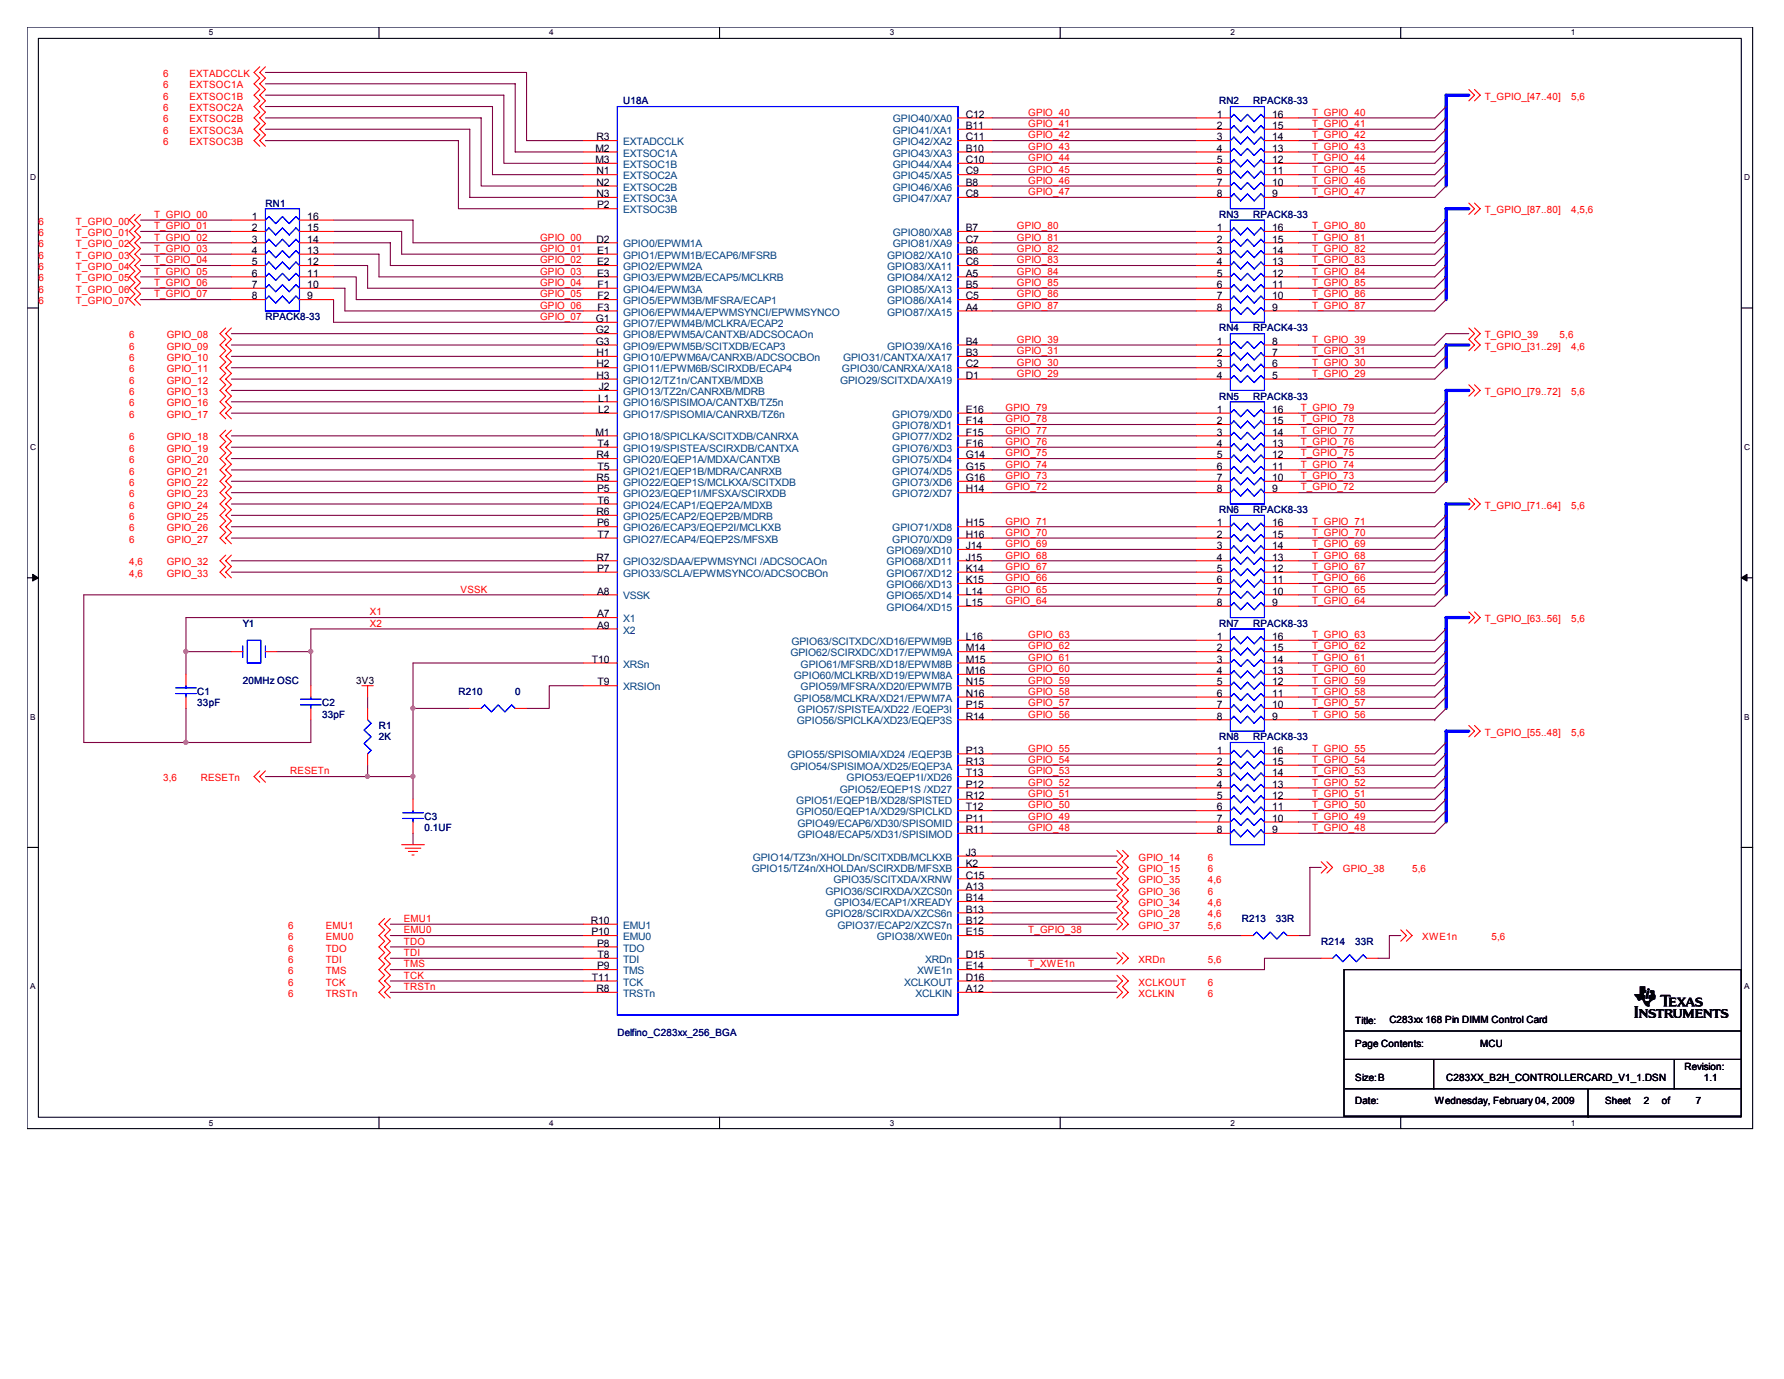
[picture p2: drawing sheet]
<svg xmlns="http://www.w3.org/2000/svg" width="279mm" height="216mm" viewBox="0 0 279 216" stroke-linecap="round" stroke-linejoin="round" font-family="sans-serif">
<path d="M4.2 4.2h270.3v172.5h-270.3zM6 6h266.7v168.9h-266.7z" fill="none" stroke="#000" stroke-width=".17"/>
<g fill="#fff">
<path d="M32.7 4.4h.7v1.4h-.7z"/>
<path d="M32.7 175.1h.7v1.4h-.7z"/>
</g>
<path d="M59.4 4.2v1.8M59.4 174.9v1.8" fill="none" stroke="#000" stroke-width=".17"/>
<g fill="#fff">
<path d="M86 4.4h.7v1.4h-.7z"/>
<path d="M86 175.1h.7v1.4h-.7z"/>
</g>
<path d="M112.7 4.2v1.8M112.7 174.9v1.8" fill="none" stroke="#000" stroke-width=".17"/>
<g fill="#fff">
<path d="M139.4 4.4h.6v1.4h-.6z"/>
<path d="M139.4 175.1h.6v1.4h-.6z"/>
</g>
<path d="M166 4.2v1.8M166 174.9v1.8" fill="none" stroke="#000" stroke-width=".17"/>
<g fill="#fff">
<path d="M192.7 4.4h.7v1.4h-.7z"/>
<path d="M192.7 175.1h.7v1.4h-.7z"/>
</g>
<path d="M219.4 4.2v1.8M219.4 174.9v1.8" fill="none" stroke="#000" stroke-width=".17"/>
<g fill="#fff">
<path d="M246 4.4h.7v1.4h-.7z"/>
<path d="M246 175.1h.7v1.4h-.7z"/>
<path d="M4.7 27.1h.9v1.4h-.9z"/>
<path d="M273.2 27.1h.9v1.4h-.9z"/>
<path d="M4.7 69.3h.9v1.4h-.9z"/>
<path d="M273.2 69.3h.9v1.4h-.9z"/>
</g>
<path d="M4.2 48.2h1.8M272.7 48.2h1.8" fill="none" stroke="#000" stroke-width=".17"/>
<g fill="#fff">
<path d="M4.7 111.5h.8v1.4h-.8z"/>
<path d="M273.2 111.5h.8v1.4h-.8z"/>
</g>
<path d="M4.2 90.5h1.8M272.7 90.5h1.8" fill="none" stroke="#000" stroke-width=".17"/>
<path d="M5.1 89.9l.9 .6-.9 .5zM272.7 90.5l.9-.6v1.1z" fill="#000" stroke="#000" stroke-width=".16"/>
<g fill="#fff">
<path d="M4.7 153.8h.8v1.4h-.8z"/>
<path d="M273.2 153.8h.8v1.4h-.8z"/>
</g>
<path d="M4.2 132.7h1.8M272.7 132.7h1.8M210.5 151.8h62.2v23h-62.2zM210.5 165.9h62.2M210.7 170.5h62M210.7 161.4h62M224.5 165.9v4.6M248.7 170.5v4.4M262.2 165.9v4.6" fill="none" stroke="#000" stroke-width=".17"/>
<g fill="none" stroke="#800040" stroke-width=".17">
<path d="M41.6 18.5h33.8v10.6h16M41.6 14.9h37.3v10.7h12.5M41.6 11.3h40.9v10.7h8.9M41.6 16.7h35.5v10.6h14.3M41.6 13.1h39.1v10.7h10.7M155.4 18.5h32M226.5 18.5l-1.8 1.7h-21.3M226.5 16.7l-1.8 1.8h-21.3M22 34.5h14.2M22 36.2h14.2M22 38h14.2M22 39.8h14.2"/>
<path d="M41.6 22h30.2v10.7h19.6M41.6 20.2h32v10.7h17.8M52.2 34.5h12.5v3.5h26.7M52.2 36.2h10.7v3.6h28.5M52.2 38h8.9v3.6h30.3M52.2 39.8h7.2v3.5h32M155.4 36.2h32M155.4 38h32M155.4 39.8h32M155.4 22h32M155.4 20.2h32M155.4 30.9h32"/>
<path d="M155.4 27.3h32M155.4 23.8h32M155.4 25.6h32M155.4 29.1h32M226.5 20.2l-1.8 1.8h-21.3M226.5 22l-1.8 1.8h-21.3M226.5 23.8l-1.8 1.8h-21.3M226.5 25.6l-1.8 1.7h-21.3M226.5 27.3l-1.8 1.8h-21.3M226.5 29.1l-1.8 1.8h-21.3M226.5 34.5l-1.8 1.7h-21.3M226.5 36.2l-1.8 1.8h-21.3"/>
<path d="M226.5 38l-1.8 1.8h-21.3M226.5 39.8l-1.8 1.8h-21.3M22 41.6h14.2M22 45.1h14.2M22 46.9h14.2M22 43.3h14.2M36.2 52.2h55.2M36.2 54h55.2M36.2 55.8h55.2M36.2 57.6h55.2M36.2 59.4h55.2M52.2 43.3h3.6v3.6h35.6"/>
<path d="M52.2 41.6h5.4v3.5h33.8M52.2 45.1h1.8v3.6h37.4M52.2 46.9v3.6h39.2M155.4 41.6h32M155.4 45.1h32M155.4 46.9h32M155.4 48.7h32M155.4 43.3h32M155.4 54h32M155.4 55.8h32M155.4 57.6h32M155.4 59.4h32"/>
<path d="M226.5 41.6l-1.8 1.7h-21.3M226.5 43.3l-1.8 1.8h-21.3M226.5 45.1l-1.8 1.8h-21.3M226.5 46.9l-1.8 1.8h-21.3M226.5 54l-1.8 1.8h-21.3M226.5 55.8l-1.8 1.8h-21.3M226.5 57.6l-1.8 1.8h-21.3M230 52.2h-3.5l-1.8 1.8h-21.3M36.2 71.8h55.2M36.2 73.6h55.2M36.2 75.4h55.2M36.2 77.1h55.2"/>
<path d="M36.2 61.1h55.2M36.2 62.9h55.2M36.2 64.7h55.2M36.2 68.2h55.2M36.2 70h55.2M36.2 78.9h55.2M155.4 71.8h32M155.4 73.6h32M155.4 75.4h32M155.4 77.1h32M155.4 64.7h32M155.4 68.2h32"/>
<path d="M155.4 70h32M155.4 66.5h32M226.5 62.9l-1.8 1.8h-21.3M226.5 64.7l-1.8 1.8h-21.3M226.5 66.5l-1.8 1.7h-21.3M226.5 68.2l-1.8 1.8h-21.3M226.5 70l-1.8 1.8h-21.3M226.5 71.8l-1.8 1.8h-21.3M226.5 73.6l-1.8 1.8h-21.3M226.5 75.4l-1.8 1.7h-21.3M36.2 80.7h55.2M36.2 87.8h55.2"/>
<path d="M36.2 89.6h55.2M36.2 82.5h55.2M36.2 84.2h55.2M91.4 93.1h-78.3v23.1h35.6v-3.5M91.4 98.5h-42.7v8.9M91.4 96.7h-62.3v8.9M155.4 93.1h32M155.4 87.8h32M155.4 89.6h32M155.4 82.5h32M155.4 84.2h32M155.4 94.9h32"/>
<path d="M155.4 91.4h32M155.4 86h32M226.5 80.7l-1.8 1.8h-21.3M226.5 82.5l-1.8 1.7h-21.3M226.5 84.2l-1.8 1.8h-21.3M226.5 86l-1.8 1.8h-21.3M226.5 87.8l-1.8 1.8h-21.3M226.5 89.6l-1.8 1.8h-21.3M226.5 91.4l-1.8 1.7h-21.3M226.5 93.1l-1.8 1.8h-21.3M226.5 98.5l-1.8 1.7h-21.3M29.1 102h7.1"/>
<path d="M29.1 110.9v5.3M43.3 102h5.4M57.6 109.1v1.8M57.6 119.8v1.8M64.7 110.9h8.9M91.4 107.4h-5.4v3.5h-3.5M91.4 103.8h-26.7v21.3M155.4 103.8h32M155.4 112.7h32M155.4 110.9h32M155.4 109.1h32M155.4 107.4h32"/>
<path d="M155.4 105.6h32M155.4 102h32M155.4 100.2h32M155.4 119.8h32M155.4 118h32M203.4 112.7h21.3M224.7 112.7h.1M226.5 100.2l-1.8 1.8h-21.3M226.5 102l-1.8 1.8h-21.3M226.5 103.8l-1.8 1.8h-21.3M226.5 105.6l-1.8 1.8h-21.3M226.5 107.4l-1.8 1.7h-21.3"/>
<path d="M226.5 109.1l-1.8 1.8h-21.3M226.5 116.2l-1.8 1.8h-21.3M226.5 118l-1.8 1.8h-21.3M226.5 119.8l-1.8 1.8h-21.3M226.5 110.9l-1.8 1.8M41.6 121.6h23.1M64.7 130.5v1.7M155.4 121.6h32M155.4 128.7h32M155.4 126.9h32M155.4 125.1h32M155.4 123.4h32"/>
<path d="M155.4 130.5h32M155.4 137.6h19.5M155.4 139.4h19.5M155.4 135.8h19.5M155.4 134h19.5M206.9 135.8h-1.8v10.7h-1.7M226.5 121.6l-1.8 1.8h-21.3M226.5 123.4l-1.8 1.7h-21.3M226.5 125.1l-1.8 1.8h-21.3M226.5 126.9l-1.8 1.8h-21.3M226.5 128.7l-1.8 1.8h-21.3M61.1 144.7h30.3"/>
<path d="M61.1 146.5h30.3M61.1 148.3h30.3M61.1 150h30.3M61.1 151.8h30.3M61.1 153.6h30.3M61.1 155.4h30.3M155.4 144.7h19.5M155.4 146.5h39.1M155.4 141.1h19.5M155.4 142.9h19.5M155.4 150h19.5M155.4 153.6h19.5"/>
<path d="M155.4 155.4h19.5M206.9 150h-8.9v1.8h-42.6M219.4 146.5h-1.8v3.5h-1.8"/>
</g>
<g fill="#f0f" stroke="#f0f" stroke-width=".17">
<circle cx="64.7" cy="121.6" r=".32"/>
<circle cx="57.5" cy="121.6" r=".32"/>
<circle cx="64.7" cy="110.9" r=".32"/>
<circle cx="48.7" cy="102" r=".32"/>
<circle cx="29.1" cy="116.2" r=".32"/>
<circle cx="29.1" cy="102" r=".32"/>
</g>
<path d="M230 14.9h-3.5v14.2M230 32.7h-3.5v14.2M230 54h-3.5v3.6M230 61.1h-3.5v14.3M230 78.9h-3.5v14.2M230 96.7h-3.5v14.2M230 114.5h-3.5v14.2" fill="none" stroke="#00f" stroke-width=".51"/>
<g fill="none" stroke="#f00" stroke-width=".17">
<path d="M40.7 10.5l-.9 .8 .9 .9-.9 .9 .9 .9-.9 .9 .9 .9-.9 .9 .9 .9-.9 .9 .9 .8-.9 .9 .9 .9-.9 .9 .9 .9M41.6 10.5l-.9 .8 .9 .9-.9 .9 .9 .9-.9 .9 .9 .9-.9 .9 .9 .9-.9 .9 .9 .8-.9 .9 .9 .9-.9 .9 .9 .9M150 18.5h5.4M187.4 18.5h5.3M198 18.5h5.4M230 14l.9 .9-.9 .9M230.9 14l.9 .9-.9 .9M21.1 33.6l-.9 .9 .9 .8-.9 .9 .9 .9-.9 .9 .9 .9-.9 .9 .9 .9-.9 .9 .9 .9-.9 .8 .9 .9-.9 .9 .9 .9-.9 .9 .9 .9M22 33.6l-.9 .9 .9 .8-.9 .9 .9 .9-.9 .9 .9 .9-.9 .9 .9 .9-.9 .9 .9 .9-.9 .8 .9 .9-.9 .9 .9 .9-.9 .9 .9 .9M36.2 36.2h5.4M36.2 38h5.4M36.2 39.8h5.4"/>
<path d="M36.2 34.5h5.4M46.9 36.2h5.3M46.9 38h5.3M46.9 39.8h5.3M46.9 34.5h5.3M91.4 22h5.3M91.4 23.8h5.3M91.4 25.6h5.3M91.4 27.3h5.3M91.4 29.1h5.3M91.4 30.9h5.3M91.4 38h5.3"/>
<path d="M91.4 39.8h5.3M91.4 32.7h5.3M150 20.2h5.4M150 22h5.4M150 23.8h5.4M150 25.6h5.4M150 27.3h5.4M150 29.1h5.4M150 30.9h5.4M150 36.2h5.4M150 38h5.4M150 39.8h5.4"/>
<path d="M187.4 20.2h5.3M187.4 22h5.3M187.4 23.8h5.3M187.4 25.6h5.3M187.4 27.3h5.3M187.4 29.1h5.3M187.4 30.9h5.3M187.4 36.2h5.3M187.4 38h5.3M187.4 39.8h5.3M198 20.2h5.4M198 22h5.4"/>
<path d="M198 23.8h5.4M198 25.6h5.4M198 27.3h5.4M198 29.1h5.4M198 30.9h5.4M198 36.2h5.4M198 38h5.4M198 39.8h5.4M230 31.8l.9 .9-.9 .9M230.9 31.8l.9 .9-.9 .9M35.3 51.3l-.8 .9 .8 .9-.8 .9 .8 .9-.8 .9 .8 .9-.8 .9 .8 .9-.8 .9 .8 .8-.8 .9 .8 .9-.8 .9 .8 .9-.8 .9 .8 .9M36.2 51.3l-.9 .9 .9 .9-.9 .9 .9 .9-.9 .9 .9 .9-.9 .9 .9 .9-.9 .9 .9 .8-.9 .9 .9 .9-.9 .9 .9 .9-.9 .9 .9 .9"/>
<path d="M36.2 41.6h5.4M36.2 43.3h5.4M36.2 45.1h5.4M36.2 46.9h5.4M46.9 41.6h5.3M46.9 43.3h5.3M46.9 45.1h5.3M46.9 46.9h5.3M91.4 41.6h5.3M91.4 43.3h5.3M91.4 45.1h5.3M91.4 46.9h5.3"/>
<path d="M91.4 48.7h5.3M91.4 54h5.3M91.4 55.8h5.3M91.4 57.6h5.3M91.4 59.4h5.3M91.4 50.5h5.3M91.4 52.2h5.3M150 41.6h5.4M150 43.3h5.4M150 45.1h5.4M150 46.9h5.4M150 48.7h5.4"/>
<path d="M150 54h5.4M150 55.8h5.4M150 57.6h5.4M150 59.4h5.4M187.4 41.6h5.3M187.4 43.3h5.3M187.4 45.1h5.3M187.4 46.9h5.3M187.4 48.7h5.3M187.4 54h5.3M187.4 55.8h5.3M187.4 57.6h5.3"/>
<path d="M187.4 59.4h5.3M198 41.6h5.4M198 43.3h5.4M198 45.1h5.4M198 46.9h5.4M198 48.7h5.4M198 54h5.4M198 55.8h5.4M198 57.6h5.4M198 59.4h5.4M230 51.3l.9 .9-.9 .9 .9 .9-.9 .9M230.9 51.3l.9 .9-.9 .9 .9 .9-.9 .9"/>
<path d="M35.3 67.4l-.8 .8 .8 .9-.8 .9 .8 .9-.8 .9 .8 .9-.8 .9 .8 .9-.8 .9 .8 .8-.8 .9 .8 .9-.8 .9 .8 .9-.8 .9 .8 .9-.8 .9 .8 .9-.8 .8 .8 .9M36.2 67.4l-.9 .8 .9 .9-.9 .9 .9 .9-.9 .9 .9 .9-.9 .9 .9 .9-.9 .9 .9 .8-.9 .9 .9 .9-.9 .9 .9 .9-.9 .9 .9 .9-.9 .9 .9 .9-.9 .8 .9 .9M91.4 64.7h5.3M91.4 68.2h5.3M91.4 70h5.3M91.4 71.8h5.3M91.4 73.6h5.3M91.4 75.4h5.3M91.4 77.1h5.3M91.4 61.1h5.3M91.4 62.9h5.3M91.4 78.9h5.3"/>
<path d="M150 64.7h5.4M150 66.5h5.4M150 68.2h5.4M150 70h5.4M150 71.8h5.4M150 73.6h5.4M150 75.4h5.4M150 77.1h5.4M187.4 64.7h5.3M187.4 66.5h5.3M187.4 68.2h5.3M187.4 70h5.3"/>
<path d="M187.4 71.8h5.3M187.4 73.6h5.3M187.4 75.4h5.3M187.4 77.1h5.3M198 64.7h5.4M198 66.5h5.4M198 68.2h5.4M198 70h5.4M198 71.8h5.4M198 73.6h5.4M198 75.4h5.4M198 77.1h5.4"/>
<path d="M230 60.2l.9 .9-.9 .9M230 78l.9 .9-.9 .9M230.9 60.2l.9 .9-.9 .9M230.9 78l.9 .9-.9 .9M35.3 86.9l-.8 .9 .8 .9-.8 .9 .8 .9M36.2 86.9l-.9 .9 .9 .9-.9 .9 .9 .9M91.4 82.5h5.3M91.4 84.2h5.3M91.4 87.8h5.3M91.4 89.6h5.3M91.4 93.1h5.3M91.4 80.7h5.3"/>
<path d="M91.4 96.7h5.3M91.4 98.5h5.3M150 82.5h5.4M150 84.2h5.4M150 86h5.4M150 87.8h5.4M150 89.6h5.4M150 91.4h5.4M150 93.1h5.4M150 94.9h5.4M187.4 82.5h5.3M187.4 84.2h5.3"/>
<path d="M187.4 86h5.3M187.4 87.8h5.3M187.4 89.6h5.3M187.4 91.4h5.3M187.4 93.1h5.3M187.4 94.9h5.3M198 82.5h5.4M198 84.2h5.4M198 86h5.4M198 87.8h5.4M198 89.6h5.4M198 91.4h5.4"/>
<path d="M198 93.1h5.4M198 94.9h5.4M230 95.8l.9 .9-.9 .9M230.9 95.8l.9 .9-.9 .9M29.1 105.6v1.8M29.1 109.1v1.8M36.2 102h1.8M41.6 102h1.7M48.7 107.4v1.7M48.7 110.9v1.8M56.7 107.4h1.8M57.6 107.4v1.7"/>
<path d="M57.6 110.9v1.8M57.6 118v1.8M73.6 110.9h1.8M80.7 110.9h1.8M91.4 107.4h5.3M91.4 103.8h5.3M150 107.4h5.4M150 110.9h5.4M150 102h5.4M150 119.8h5.4M150 118h5.4M150 112.7h5.4"/>
<path d="M150 109.1h5.4M150 105.6h5.4M150 103.8h5.4M150 100.2h5.4M187.4 107.4h5.3M187.4 110.9h5.3M187.4 102h5.3M187.4 119.8h5.3M187.4 118h5.3M187.4 112.7h5.3M187.4 109.1h5.3M187.4 105.6h5.3"/>
<path d="M187.4 103.8h5.3M187.4 100.2h5.3M198 107.4h5.4M198 110.9h5.4M198 102h5.4M198 119.8h5.4M198 118h5.4M198 112.7h5.4M198 109.1h5.4M198 105.6h5.4M198 103.8h5.4M198 100.2h5.4"/>
<path d="M230 113.6l.9 .9-.9 .9M230.9 113.6l.9 .9-.9 .9M40.7 120.7l-.9 .9 .9 .9M41.6 120.7l-.9 .9 .9 .9M62.9 132.2h3.6M63.5 132.8h2.4M64 133.3h1.4M64.5 133.9h.4M64.7 125.1v1.8M64.7 128.7v1.8M150 134h5.4M150 135.8h5.4"/>
<path d="M150 137.6h5.4M150 139.4h5.4M150 130.5h5.4M150 128.7h5.4M150 126.9h5.4M150 125.1h5.4M150 123.4h5.4M150 121.6h5.4M174.9 133.1l.9 .9-.9 .9 .9 .9-.9 .9 .9 .9-.9 .9 .9 .9-.9 .8 .9 .9-.9 .9 .9 .9-.9 .9 .9 .9-.9 .9M175.8 133.1l.9 .9-.9 .9 .9 .9-.9 .9 .9 .9-.9 .9 .9 .9-.9 .8 .9 .9-.9 .9 .9 .9-.9 .9 .9 .9-.9 .9M187.4 130.5h5.3M187.4 128.7h5.3"/>
<path d="M187.4 126.9h5.3M187.4 125.1h5.3M187.4 123.4h5.3M187.4 121.6h5.3M198 130.5h5.4M198 128.7h5.4M198 126.9h5.4M198 125.1h5.4M198 123.4h5.4M198 121.6h5.4M206.9 134.9l.9 .9-.9 .9M207.8 134.9l.9 .9-.9 .9"/>
<path d="M60.2 143.8l-.8 .9 .8 .9-.8 .9 .8 .9-.8 .9 .8 .8-.8 .9 .8 .9-.8 .9 .8 .9-.8 .9 .8 .9-.8 .9 .8 .9M61.1 143.8l-.9 .9 .9 .9-.9 .9 .9 .9-.9 .9 .9 .8-.9 .9 .9 .9-.9 .9 .9 .9-.9 .9 .9 .9-.9 .9 .9 .9M91.4 150h5.3M91.4 146.5h5.3M91.4 144.7h5.3M91.4 153.6h5.3M91.4 148.3h5.3M91.4 151.8h5.3M91.4 155.4h5.3M150 150h5.4M150 146.5h5.4M150 144.7h5.4"/>
<path d="M150 142.9h5.4M150 141.1h5.4M150 153.6h5.4M150 151.8h5.4M150 155.4h5.4M174.9 152.7l.9 .9-.9 .9 .9 .9-.9 .9M174.9 149.1l.9 .9-.9 .9M175.8 152.7l.9 .9-.9 .9 .9 .9-.9 .9M175.8 149.1l.9 .9-.9 .9M194.5 146.5h1.8M201.6 146.5h1.8M206.9 150h1.8"/>
<path d="M214 150h1.8M219.4 145.6l.9 .9-.9 .9M220.3 145.6l.8 .9-.8 .9"/>
</g>
<g fill="none" stroke="#00f" stroke-width=".17">
<path d="M96.7 16.7h53.3v142.2h-53.3zM192.7 16.7h5.3v16h-5.3zM192.7 18.5l.6-.6 1 1.1 1.1-1.1 1 1.1 1.1-1.1 .5 .6M41.6 32.7h5.3v16h-5.3zM41.6 34.5l.5-.6 1.1 1.1 1-1.1 1.1 1.1 1.1-1.1 .5 .6M41.6 36.2l.5-.5 1.1 1.1 1-1.1 1.1 1.1 1.1-1.1 .5 .5M41.6 38l.5-.5 1.1 1.1 1-1.1 1.1 1.1 1.1-1.1 .5 .5M41.6 39.8l.5-.6 1.1 1.1 1-1.1 1.1 1.1 1.1-1.1 .5 .6M192.7 34.5h5.3v16h-5.3zM192.7 20.2l.6-.5 1 1.1 1.1-1.1 1 1.1 1.1-1.1 .5 .5M192.7 22l.6-.5 1 1.1 1.1-1.1 1 1.1 1.1-1.1 .5 .5M192.7 23.8l.6-.6 1 1.1 1.1-1.1 1 1.1 1.1-1.1 .5 .6"/>
<path d="M192.7 25.6l.6-.6 1 1.1 1.1-1.1 1 1.1 1.1-1.1 .5 .6M192.7 27.3l.6-.5 1 1.1 1.1-1.1 1 1.1 1.1-1.1 .5 .5M192.7 29.1l.6-.5 1 1.1 1.1-1.1 1 1.1 1.1-1.1 .5 .5M192.7 30.9l.6-.5 1 1.1 1.1-1.1 1 1.1 1.1-1.1 .5 .5M192.7 36.2l.6-.5 1 1.1 1.1-1.1 1 1.1 1.1-1.1 .5 .5M192.7 38l.6-.5 1 1.1 1.1-1.1 1 1.1 1.1-1.1 .5 .5M192.7 39.8l.6-.6 1 1.1 1.1-1.1 1 1.1 1.1-1.1 .5 .6M198 30.9h.1M41.6 41.6l.5-.6 1.1 1.1 1-1.1 1.1 1.1 1.1-1.1 .5 .6M41.6 43.3l.5-.5 1.1 1.1 1-1.1 1.1 1.1 1.1-1.1 .5 .5M41.6 45.1l.5-.5 1.1 1.1 1-1.1 1.1 1.1 1.1-1.1 .5 .5M41.6 46.9l.5-.5 1.1 1.1 1-1.1 1.1 1.1 1.1-1.1 .5 .5"/>
<path d="M46.9 46.9h.1M192.7 52.2h5.3v8.9h-5.3zM192.7 41.6l.6-.6 1 1.1 1.1-1.1 1 1.1 1.1-1.1 .5 .6M192.7 43.3l.6-.5 1 1.1 1.1-1.1 1 1.1 1.1-1.1 .5 .5M192.7 45.1l.6-.5 1 1.1 1.1-1.1 1 1.1 1.1-1.1 .5 .5M192.7 46.9l.6-.5 1 1.1 1.1-1.1 1 1.1 1.1-1.1 .5 .5M192.7 48.7l.6-.6 1 1.1 1.1-1.1 1 1.1 1.1-1.1 .5 .6M192.7 54l.6-.5 1 1.1 1.1-1.1 1 1.1 1.1-1.1 .5 .5M192.7 55.8l.6-.6 1 1.1 1.1-1.1 1 1.1 1.1-1.1 .5 .6M192.7 57.6l.6-.6 1 1.1 1.1-1.1 1 1.1 1.1-1.1 .5 .6M192.7 59.4l.6-.6 1 1.1 1.1-1.1 1 1.1 1.1-1.1 .5 .6M198 48.7h.1"/>
<path d="M192.7 62.9h5.3v16h-5.3zM192.7 64.7l.6-.6 1 1.1 1.1-1.1 1 1.1 1.1-1.1 .5 .6M192.7 66.5l.6-.6 1 1.1 1.1-1.1 1 1.1 1.1-1.1 .5 .6M192.7 68.2l.6-.5 1 1.1 1.1-1.1 1 1.1 1.1-1.1 .5 .5M192.7 70l.6-.5 1 1.1 1.1-1.1 1 1.1 1.1-1.1 .5 .5M192.7 71.8l.6-.6 1 1.1 1.1-1.1 1 1.1 1.1-1.1 .5 .6M192.7 73.6l.6-.6 1 1.1 1.1-1.1 1 1.1 1.1-1.1 .5 .6M192.7 75.4l.6-.6 1 1.1 1.1-1.1 1 1.1 1.1-1.1 .5 .6M192.7 77.1l.6-.5 1 1.1 1.1-1.1 1 1.1 1.1-1.1 .5 .5M198 77.1h.1M192.7 80.7h5.3v16h-5.3zM192.7 98.5h5.3v16h-5.3z"/>
<path d="M192.7 82.5l.6-.6 1 1.1 1.1-1.1 1 1.1 1.1-1.1 .5 .6M192.7 84.2l.6-.5 1 1.1 1.1-1.1 1 1.1 1.1-1.1 .5 .5M192.7 86l.6-.5 1 1.1 1.1-1.1 1 1.1 1.1-1.1 .5 .5M192.7 87.8l.6-.6 1 1.1 1.1-1.1 1 1.1 1.1-1.1 .5 .6M192.7 89.6l.6-.6 1 1.1 1.1-1.1 1 1.1 1.1-1.1 .5 .6M192.7 91.4l.6-.6 1 1.1 1.1-1.1 1 1.1 1.1-1.1 .5 .6M192.7 93.1l.6-.5 1 1.1 1.1-1.1 1 1.1 1.1-1.1 .5 .5M192.7 94.9l.6-.5 1 1.1 1.1-1.1 1 1.1 1.1-1.1 .5 .5M198 94.9h.1M27.5 108.6h3.2M27.5 107.7h3.2M29.1 107.4v.3"/>
<path d="M29.1 108.6v.5M38 101.1v1.8M38.7 100.2h2.2v3.6h-2.2zM41.6 101.1v1.8M47.1 110.4h3.2M47.1 109.5h3.2M48.7 109.1v.4M48.7 110.4v.5M57.6 112.7l.5 .5-1.1 1.1 1.1 1.1-1.1 1 1.1 1.1-.5 .5M75.4 110.9l.5-.5 1.1 1.1 1-1.1 1.1 1.1 1-1.1 .6 .5M192.7 116.2h5.3v16h-5.3zM192.7 118l.6-.5 1 1.1 1.1-1.1 1 1.1 1.1-1.1 .5 .5"/>
<path d="M192.7 119.8l.6-.5 1 1.1 1.1-1.1 1 1.1 1.1-1.1 .5 .5M192.7 100.2l.6-.5 1 1.1 1.1-1.1 1 1.1 1.1-1.1 .5 .5M192.7 102l.6-.5 1 1.1 1.1-1.1 1 1.1 1.1-1.1 .5 .5M192.7 103.8l.6-.5 1 1.1 1.1-1.1 1 1.1 1.1-1.1 .5 .5M192.7 105.6l.6-.6 1 1.1 1.1-1.1 1 1.1 1.1-1.1 .5 .6M192.7 107.4l.6-.6 1 1.1 1.1-1.1 1 1.1 1.1-1.1 .5 .6M192.7 109.1l.6-.5 1 1.1 1.1-1.1 1 1.1 1.1-1.1 .5 .5M192.7 110.9l.6-.5 1 1.1 1.1-1.1 1 1.1 1.1-1.1 .5 .5M192.7 112.7l.6-.6 1 1.1 1.1-1.1 1 1.1 1.1-1.1 .5 .6M198 112.7h.1M63.1 128.1h3.2M63.1 127.3h3.2"/>
<path d="M64.7 126.9v.4M64.7 128.1v.6M192.7 121.6l.6-.6 1 1.1 1.1-1.1 1 1.1 1.1-1.1 .5 .6M192.7 123.4l.6-.6 1 1.1 1.1-1.1 1 1.1 1.1-1.1 .5 .6M192.7 125.1l.6-.5 1 1.1 1.1-1.1 1 1.1 1.1-1.1 .5 .5M192.7 126.9l.6-.5 1 1.1 1.1-1.1 1 1.1 1.1-1.1 .5 .5M192.7 128.7l.6-.6 1 1.1 1.1-1.1 1 1.1 1.1-1.1 .5 .6M192.7 130.5l.6-.6 1 1.1 1.1-1.1 1 1.1 1.1-1.1 .5 .6M198 130.5h.1M196.3 146.5l.5-.6 1.1 1.1 1-1.1 1.1 1.1 1-1.1 .6 .6M208.7 150l.6-.5 1 1.1 1.1-1.1 1 1.1 1.1-1.1 .5 .5"/>
</g>
<text font-size="6.2" x="256" y="159.4">TI</text>
<g font-size="1.6" fill="#f00">
<text x="25.6" y="17.4">6</text>
<text x="25.6" y="15.6">6</text>
<text x="25.6" y="13.8">6</text>
<text x="25.6" y="12.1">6</text>
<text x="29.7" y="17.4">EXTSOC2A</text>
<text x="29.7" y="15.6">EXTSOC1B</text>
<text x="29.7" y="13.8">EXTSOC1A</text>
<text x="29.7" y="12.1">EXTADCCLK</text>
<text x="232.5" y="15.6">T_GPIO_[47..40]</text>
<text x="246" y="15.6">5,6</text>
<text x="25.6" y="19.2">6</text>
<text x="25.6" y="22.7">6</text>
<text x="25.6" y="21">6</text>
<text x="29.7" y="19.2">EXTSOC2B</text>
<text x="29.7" y="22.7">EXTSOC3B</text>
<text x="29.7" y="21">EXTSOC3A</text>
<text x="161" y="18.1">GPIO_40</text>
<text x="161" y="23.5">GPIO_43</text>
<text x="161" y="21.7">GPIO_42</text>
<text x="161" y="19.9">GPIO_41</text>
<text x="205.5" y="19.9">T_GPIO_41</text>
<text x="205.5" y="21.7">T_GPIO_42</text>
<text x="205.5" y="23.5">T_GPIO_43</text>
<text x="205.5" y="18.1">T_GPIO_40</text>
<text x="161" y="25.2">GPIO_44</text>
<text x="161" y="28.8">GPIO_46</text>
<text x="161" y="27">GPIO_45</text>
<text x="205.5" y="25.2">T_GPIO_44</text>
<text x="205.5" y="27">T_GPIO_45</text>
<text x="205.5" y="28.8">T_GPIO_46</text>
<text x="6" y="35.2">6</text>
<text x="11.9" y="35.2">T_GPIO_00</text>
<text x="24.1" y="34.1">T_GPIO_00</text>
<text x="24.1" y="35.9">T_GPIO_01</text>
<text x="159.3" y="35.9">GPIO_80</text>
<text x="161" y="30.6">GPIO_47</text>
<text x="205.5" y="35.9">T_GPIO_80</text>
<text x="205.5" y="30.6">T_GPIO_47</text>
<text x="232.5" y="33.4">T_GPIO_[87..80]</text>
<text x="246" y="33.4">4,5,6</text>
<text x="6" y="37">6</text>
<text x="6" y="38.7">6</text>
<text x="6" y="40.5">6</text>
<text x="11.9" y="37">T_GPIO_01</text>
<text x="11.9" y="38.7">T_GPIO_02</text>
<text x="11.9" y="40.5">T_GPIO_03</text>
<text x="24.1" y="37.7">T_GPIO_02</text>
<text x="24.1" y="39.5">T_GPIO_03</text>
<text x="24.1" y="41.2">T_GPIO_04</text>
<text x="84.6" y="41.2">GPIO_02</text>
<text x="84.6" y="39.5">GPIO_01</text>
<text x="84.6" y="37.7">GPIO_00</text>
<text x="159.3" y="41.2">GPIO_83</text>
<text x="159.3" y="39.5">GPIO_82</text>
<text x="159.3" y="37.7">GPIO_81</text>
<text x="205.5" y="37.7">T_GPIO_81</text>
<text x="205.5" y="39.5">T_GPIO_82</text>
<text x="205.5" y="41.2">T_GPIO_83</text>
<text x="6" y="42.3">6</text>
<text x="6" y="44.1">6</text>
<text x="6" y="45.8">6</text>
<text x="6" y="47.6">6</text>
<text x="11.9" y="42.3">T_GPIO_04</text>
<text x="11.9" y="44.1">T_GPIO_05</text>
<text x="11.9" y="45.8">T_GPIO_06</text>
<text x="11.9" y="47.6">T_GPIO_07</text>
<text x="24.1" y="43">T_GPIO_05</text>
<text x="24.1" y="44.8">T_GPIO_06</text>
<text x="24.1" y="46.6">T_GPIO_07</text>
<text x="84.6" y="46.6">GPIO_05</text>
<text x="84.6" y="44.8">GPIO_04</text>
<text x="84.6" y="43">GPIO_03</text>
<text x="159.3" y="43">GPIO_84</text>
<text x="159.3" y="46.6">GPIO_86</text>
<text x="159.3" y="44.8">GPIO_85</text>
<text x="205.5" y="43">T_GPIO_84</text>
<text x="205.5" y="44.8">T_GPIO_85</text>
<text x="205.5" y="46.6">T_GPIO_86</text>
<text x="20.2" y="53">6</text>
<text x="26.1" y="53">GPIO_08</text>
<text x="84.6" y="50.1">GPIO_07</text>
<text x="84.6" y="48.3">GPIO_06</text>
<text x="159.3" y="48.3">GPIO_87</text>
<text x="159.3" y="53.7">GPIO_39</text>
<text x="205.5" y="53.7">T_GPIO_39</text>
<text x="205.5" y="48.3">T_GPIO_87</text>
<text x="232.5" y="53">T_GPIO_39</text>
<text x="244.3" y="53">5,6</text>
<text x="20.2" y="54.7">6</text>
<text x="20.2" y="56.5">6</text>
<text x="20.2" y="58.3">6</text>
<text x="26.1" y="54.7">GPIO_09</text>
<text x="26.1" y="56.5">GPIO_10</text>
<text x="26.1" y="58.3">GPIO_11</text>
<text x="159.3" y="57.2">GPIO_30</text>
<text x="159.3" y="59">GPIO_29</text>
<text x="159.3" y="55.5">GPIO_31</text>
<text x="205.5" y="59">T_GPIO_29</text>
<text x="205.5" y="55.5">T_GPIO_31</text>
<text x="205.5" y="57.2">T_GPIO_30</text>
<text x="232.5" y="54.7">T_GPIO_[31..29]</text>
<text x="246" y="54.7">4,6</text>
<text x="20.2" y="60.1">6</text>
<text x="20.2" y="61.8">6</text>
<text x="20.2" y="63.6">6</text>
<text x="20.2" y="65.4">6</text>
<text x="26.1" y="60.1">GPIO_12</text>
<text x="26.1" y="61.8">GPIO_13</text>
<text x="26.1" y="63.6">GPIO_16</text>
<text x="26.1" y="65.4">GPIO_17</text>
<text x="157.5" y="64.3">GPIO_79</text>
<text x="203.7" y="64.3">T_GPIO_79</text>
<text x="232.5" y="61.8">T_GPIO_[79..72]</text>
<text x="246" y="61.8">5,6</text>
<text x="20.2" y="69">6</text>
<text x="20.2" y="70.7">6</text>
<text x="26.1" y="69">GPIO_18</text>
<text x="26.1" y="70.7">GPIO_19</text>
<text x="157.5" y="71.5">GPIO_75</text>
<text x="157.5" y="69.7">GPIO_76</text>
<text x="157.5" y="67.9">GPIO_77</text>
<text x="157.5" y="66.1">GPIO_78</text>
<text x="203.7" y="71.5">T_GPIO_75</text>
<text x="203.7" y="69.7">T_GPIO_76</text>
<text x="203.7" y="67.9">T_GPIO_77</text>
<text x="203.7" y="66.1">T_GPIO_78</text>
<text x="20.2" y="72.5">6</text>
<text x="20.2" y="74.3">6</text>
<text x="20.2" y="76.1">6</text>
<text x="20.2" y="77.9">6</text>
<text x="26.1" y="72.5">GPIO_20</text>
<text x="26.1" y="74.3">GPIO_21</text>
<text x="26.1" y="76.1">GPIO_22</text>
<text x="26.1" y="77.9">GPIO_23</text>
<text x="157.5" y="76.8">GPIO_72</text>
<text x="157.5" y="75">GPIO_73</text>
<text x="157.5" y="73.2">GPIO_74</text>
<text x="203.7" y="76.8">T_GPIO_72</text>
<text x="203.7" y="75">T_GPIO_73</text>
<text x="203.7" y="73.2">T_GPIO_74</text>
<text x="20.2" y="81.4">6</text>
<text x="20.2" y="79.6">6</text>
<text x="20.2" y="83.2">6</text>
<text x="26.1" y="81.4">GPIO_25</text>
<text x="26.1" y="79.6">GPIO_24</text>
<text x="26.1" y="83.2">GPIO_26</text>
<text x="157.5" y="83.9">GPIO_70</text>
<text x="157.5" y="82.1">GPIO_71</text>
<text x="205.5" y="83.9">T_GPIO_70</text>
<text x="205.5" y="82.1">T_GPIO_71</text>
<text x="232.5" y="79.6">T_GPIO_[71..64]</text>
<text x="246" y="79.6">5,6</text>
<text x="20.2" y="88.5">4,6</text>
<text x="20.2" y="85">6</text>
<text x="26.1" y="88.5">GPIO_32</text>
<text x="26.1" y="85">GPIO_27</text>
<text x="157.5" y="89.2">GPIO_67</text>
<text x="157.5" y="87.5">GPIO_68</text>
<text x="157.5" y="85.7">GPIO_69</text>
<text x="205.5" y="89.2">T_GPIO_67</text>
<text x="205.5" y="87.5">T_GPIO_68</text>
<text x="205.5" y="85.7">T_GPIO_69</text>
<text x="20.2" y="90.3">4,6</text>
<text x="26.1" y="90.3">GPIO_33</text>
<text x="72.1" y="92.8">VSSK</text>
<text x="157.5" y="94.6">GPIO_64</text>
<text x="157.5" y="92.8">GPIO_65</text>
<text x="157.5" y="91">GPIO_66</text>
<text x="205.5" y="94.6">T_GPIO_64</text>
<text x="205.5" y="92.8">T_GPIO_65</text>
<text x="205.5" y="91">T_GPIO_66</text>
<text x="57.9" y="98.1">X2</text>
<text x="57.9" y="96.4">X1</text>
<text x="161" y="101.7">GPIO_62</text>
<text x="161" y="99.9">GPIO_63</text>
<text x="205.5" y="101.7">T_GPIO_62</text>
<text x="205.5" y="99.9">T_GPIO_63</text>
<text x="232.5" y="97.4">T_GPIO_[63..56]</text>
<text x="246" y="97.4">5,6</text>
<text x="161" y="107">GPIO_59</text>
<text x="161" y="105.2">GPIO_60</text>
<text x="161" y="103.5">GPIO_61</text>
<text x="205.5" y="107">T_GPIO_59</text>
<text x="205.5" y="105.2">T_GPIO_60</text>
<text x="205.5" y="103.5">T_GPIO_61</text>
<text x="161" y="112.4">GPIO_56</text>
<text x="161" y="110.6">GPIO_57</text>
<text x="161" y="108.8">GPIO_58</text>
<text x="205.5" y="112.4">T_GPIO_56</text>
<text x="205.5" y="110.6">T_GPIO_57</text>
<text x="205.5" y="108.8">T_GPIO_58</text>
<text x="161" y="119.5">GPIO_54</text>
<text x="161" y="117.7">GPIO_55</text>
<text x="205.5" y="119.5">T_GPIO_54</text>
<text x="205.5" y="117.7">T_GPIO_55</text>
<text x="232.5" y="115.2">T_GPIO_[55..48]</text>
<text x="246" y="115.2">5,6</text>
<text x="25.6" y="122.3">3,6</text>
<text x="31.5" y="122.3">RESETn</text>
<text x="45.5" y="121.2">RESETn</text>
<text x="161" y="124.8">GPIO_51</text>
<text x="161" y="123">GPIO_52</text>
<text x="161" y="121.2">GPIO_53</text>
<text x="205.5" y="124.8">T_GPIO_51</text>
<text x="205.5" y="123">T_GPIO_52</text>
<text x="205.5" y="121.2">T_GPIO_53</text>
<text x="161" y="128.4">GPIO_49</text>
<text x="161" y="126.6">GPIO_50</text>
<text x="161" y="130.1">GPIO_48</text>
<text x="205.5" y="130.1">T_GPIO_48</text>
<text x="205.5" y="128.4">T_GPIO_49</text>
<text x="205.5" y="126.6">T_GPIO_50</text>
<text x="178.3" y="134.7">GPIO_14</text>
<text x="178.3" y="136.5">GPIO_15</text>
<text x="189.1" y="134.7">6</text>
<text x="189.1" y="136.5">6</text>
<text x="210.3" y="136.5">GPIO_38</text>
<text x="221.1" y="136.5">5,6</text>
<text x="178.3" y="138.3">GPIO_35</text>
<text x="178.3" y="140.1">GPIO_36</text>
<text x="178.3" y="141.9">GPIO_34</text>
<text x="178.3" y="143.6">GPIO_28</text>
<text x="189.1" y="141.9">4,6</text>
<text x="189.1" y="143.6">4,6</text>
<text x="189.1" y="140.1">6</text>
<text x="189.1" y="138.3">4,6</text>
<text x="45.1" y="147.2">6</text>
<text x="45.1" y="145.4">6</text>
<text x="45.1" y="149">6</text>
<text x="51" y="147.2">EMU0</text>
<text x="51" y="145.4">EMU1</text>
<text x="51" y="149">TDO</text>
<text x="63.2" y="144.4">EMU1</text>
<text x="63.2" y="146.1">EMU0</text>
<text x="63.2" y="147.9">TDO</text>
<text x="63.2" y="149.7">TDI</text>
<text x="161" y="146.1">T_GPIO_38</text>
<text x="178.3" y="145.4">GPIO_37</text>
<text x="189.1" y="145.4">5,6</text>
<text x="222.8" y="147.2">XWE1n</text>
<text x="233.6" y="147.2">5,6</text>
<text x="45.1" y="150.7">6</text>
<text x="45.1" y="152.5">6</text>
<text x="45.1" y="154.3">6</text>
<text x="51" y="150.7">TDI</text>
<text x="51" y="152.5">TMS</text>
<text x="51" y="154.3">TCK</text>
<text x="63.2" y="151.5">TMS</text>
<text x="63.2" y="153.2">TCK</text>
<text x="63.2" y="155">TRSTn</text>
<text x="161" y="151.5">T_XWE1n</text>
<text x="178.3" y="154.3">XCLKOUT</text>
<text x="178.3" y="150.7">XRDn</text>
<text x="189.1" y="150.7">5,6</text>
<text x="189.1" y="154.3">6</text>
<text x="45.1" y="156.1">6</text>
<text x="51" y="156.1">TRSTn</text>
<text x="178.3" y="156.1">XCLKIN</text>
<text x="189.1" y="156.1">6</text>
</g>
<g font-size="1.6" fill="#000080">
<text x="97.6" y="16.3">U18A</text>
<text x="190.9" y="16.3">RN2</text>
<text x="196.3" y="16.3">RPACK8-33</text>
<text x="41.6" y="32.3">RN1</text>
<text x="190.9" y="34.1">RN3</text>
<text x="196.3" y="34.1">RPACK8-33</text>
<text x="41.6" y="50.1">RPACK8-33</text>
<text x="190.9" y="51.9">RN4</text>
<text x="196.3" y="51.9">RPACK4-33</text>
<text x="190.9" y="62.6">RN5</text>
<text x="196.3" y="62.6">RPACK8-33</text>
<text x="190.9" y="80.3">RN6</text>
<text x="196.3" y="80.3">RPACK8-33</text>
<text x="38" y="98.1">Y1</text>
<text x="190.9" y="98.1">RN7</text>
<text x="196.3" y="98.1">RPACK8-33</text>
<text x="38" y="107">20MHz OSC</text>
<text x="30.9" y="108.8">C1</text>
<text x="30.9" y="110.6">33pF</text>
<text x="50.5" y="110.6">C2</text>
<text x="50.5" y="112.4">33pF</text>
<text x="71.8" y="108.8">R210</text>
<text x="80.7" y="108.8">0</text>
<text x="59.4" y="114.1">R1</text>
<text x="59.4" y="115.9">2K</text>
<text x="190.9" y="115.9">RN8</text>
<text x="196.3" y="115.9">RPACK8-33</text>
<text x="66.5" y="128.4">C3</text>
<text x="66.5" y="130.1">0.1UF</text>
<text x="194.5" y="144.4">R213</text>
<text x="199.8" y="144.4">33R</text>
<text x="206.9" y="147.9">R214</text>
<text x="212.3" y="147.9">33R</text>
<text x="96.7" y="162.1">Delfino_C283xx_256_BGA</text>
</g>
<g font-size="1.6">
<text x="93.3" y="23.7">M2</text>
<text x="93.4" y="22">R3</text>
<text x="151.3" y="18.4">C12</text>
<text x="151.3" y="20.2">B11</text>
<text x="151.3" y="22">C11</text>
<text x="151.3" y="23.7">B10</text>
<text x="190.6" y="18.4">1</text>
<text x="190.6" y="20.2">2</text>
<text x="190.6" y="22">3</text>
<text x="190.6" y="23.7">4</text>
<text x="199.3" y="23.7">13</text>
<text x="199.3" y="22">14</text>
<text x="199.3" y="20.2">15</text>
<text x="199.3" y="18.4">16</text>
<text x="93.3" y="25.5">M3</text>
<text x="93.4" y="27.3">N1</text>
<text x="93.4" y="29.1">N2</text>
<text x="151.3" y="25.5">C10</text>
<text x="151.3" y="27.3">C9</text>
<text x="151.3" y="29.1">B8</text>
<text x="190.6" y="25.5">5</text>
<text x="190.6" y="27.3">6</text>
<text x="190.6" y="29.1">7</text>
<text x="199.3" y="29.1">10</text>
<text x="199.3" y="27.3">11</text>
<text x="199.3" y="25.5">12</text>
<text x="39.5" y="34.4">1</text>
<text x="48.1" y="34.4">16</text>
<text x="93.4" y="30.9">N3</text>
<text x="93.5" y="32.6">P2</text>
<text x="151.3" y="30.9">C8</text>
<text x="190.6" y="30.9">8</text>
<text x="199.3" y="30.9">9</text>
<text x="39.5" y="36.2">2</text>
<text x="39.5" y="38">3</text>
<text x="39.5" y="39.8">4</text>
<text x="39.5" y="41.5">5</text>
<text x="48.1" y="41.5">12</text>
<text x="48.1" y="39.8">13</text>
<text x="48.1" y="38">14</text>
<text x="48.1" y="36.2">15</text>
<text x="93.4" y="38">D2</text>
<text x="93.5" y="39.8">E1</text>
<text x="93.5" y="41.5">E2</text>
<text x="151.3" y="36.2">B7</text>
<text x="151.3" y="38">C7</text>
<text x="151.3" y="39.8">B6</text>
<text x="151.3" y="41.5">C6</text>
<text x="190.6" y="36.2">1</text>
<text x="190.6" y="38">2</text>
<text x="190.6" y="39.8">3</text>
<text x="190.6" y="41.5">4</text>
<text x="199.3" y="41.5">13</text>
<text x="199.3" y="39.8">14</text>
<text x="199.3" y="38">15</text>
<text x="199.3" y="36.2">16</text>
<text x="39.5" y="43.3">6</text>
<text x="39.5" y="45.1">7</text>
<text x="39.5" y="46.9">8</text>
<text x="48.1" y="46.9">9</text>
<text x="48.1" y="45.1">10</text>
<text x="48.1" y="43.3">11</text>
<text x="93.5" y="43.3">E3</text>
<text x="93.6" y="45.1">F1</text>
<text x="93.6" y="46.9">F2</text>
<text x="151.3" y="43.3">A5</text>
<text x="151.3" y="45.1">B5</text>
<text x="151.3" y="46.9">C5</text>
<text x="190.6" y="43.3">5</text>
<text x="190.6" y="45.1">6</text>
<text x="190.6" y="46.9">7</text>
<text x="199.3" y="46.9">10</text>
<text x="199.3" y="45.1">11</text>
<text x="199.3" y="43.3">12</text>
<text x="93.3" y="50.4">G1</text>
<text x="93.3" y="52.2">G2</text>
<text x="93.3" y="54">G3</text>
<text x="93.6" y="48.6">F3</text>
<text x="151.3" y="54">B4</text>
<text x="151.3" y="48.6">A4</text>
<text x="190.6" y="48.6">8</text>
<text x="190.6" y="54">1</text>
<text x="199.3" y="48.6">9</text>
<text x="199.3" y="54">8</text>
<text x="93.4" y="55.8">H1</text>
<text x="93.4" y="57.5">H2</text>
<text x="93.4" y="59.3">H3</text>
<text x="151.3" y="55.8">B3</text>
<text x="151.3" y="57.5">C2</text>
<text x="151.3" y="59.3">D1</text>
<text x="190.6" y="55.8">2</text>
<text x="190.6" y="57.5">3</text>
<text x="190.6" y="59.3">4</text>
<text x="199.3" y="59.3">5</text>
<text x="199.3" y="57.5">6</text>
<text x="199.3" y="55.8">7</text>
<text x="93.7" y="62.9">L1</text>
<text x="93.7" y="64.6">L2</text>
<text x="93.8" y="61.1">J2</text>
<text x="151.3" y="64.6">E16</text>
<text x="190.6" y="64.6">1</text>
<text x="199.3" y="64.6">16</text>
<text x="93.3" y="68.2">M1</text>
<text x="93.4" y="71.8">R4</text>
<text x="93.6" y="70">T4</text>
<text x="151.3" y="71.8">G14</text>
<text x="151.3" y="70">F16</text>
<text x="151.3" y="68.2">F15</text>
<text x="151.3" y="66.4">F14</text>
<text x="190.6" y="66.4">2</text>
<text x="190.6" y="68.2">3</text>
<text x="190.6" y="70">4</text>
<text x="190.6" y="71.8">5</text>
<text x="199.3" y="71.8">12</text>
<text x="199.3" y="70">13</text>
<text x="199.3" y="68.2">14</text>
<text x="199.3" y="66.4">15</text>
<text x="93.4" y="75.3">R5</text>
<text x="93.5" y="77.1">P5</text>
<text x="93.6" y="73.5">T5</text>
<text x="151.3" y="77.1">H14</text>
<text x="151.3" y="75.3">G16</text>
<text x="151.3" y="73.5">G15</text>
<text x="190.6" y="73.5">6</text>
<text x="190.6" y="75.3">7</text>
<text x="190.6" y="77.1">8</text>
<text x="199.3" y="77.1">9</text>
<text x="199.3" y="75.3">10</text>
<text x="199.3" y="73.5">11</text>
<text x="93.4" y="80.6">R6</text>
<text x="93.5" y="82.4">P6</text>
<text x="93.6" y="78.9">T6</text>
<text x="151.3" y="82.4">H15</text>
<text x="190.6" y="82.4">1</text>
<text x="199.3" y="82.4">16</text>
<text x="93.4" y="87.8">R7</text>
<text x="93.5" y="89.5">P7</text>
<text x="93.6" y="84.2">T7</text>
<text x="151.3" y="84.2">H16</text>
<text x="151.3" y="89.5">K14</text>
<text x="151.3" y="87.8">J15</text>
<text x="151.3" y="86">J14</text>
<text x="190.6" y="84.2">2</text>
<text x="190.6" y="86">3</text>
<text x="190.6" y="87.8">4</text>
<text x="190.6" y="89.5">5</text>
<text x="199.3" y="89.5">12</text>
<text x="199.3" y="87.8">13</text>
<text x="199.3" y="86">14</text>
<text x="199.3" y="84.2">15</text>
<text x="93.5" y="93.1">A8</text>
<text x="151.3" y="94.9">L15</text>
<text x="151.3" y="93.1">L14</text>
<text x="151.3" y="91.3">K15</text>
<text x="190.6" y="91.3">6</text>
<text x="190.6" y="93.1">7</text>
<text x="190.6" y="94.9">8</text>
<text x="199.3" y="94.9">9</text>
<text x="199.3" y="93.1">10</text>
<text x="199.3" y="91.3">11</text>
<text x="93.5" y="96.6">A7</text>
<text x="93.5" y="98.4">A9</text>
<text x="151.3" y="100.2">L16</text>
<text x="151.3" y="102">M14</text>
<text x="190.6" y="100.2">1</text>
<text x="190.6" y="102">2</text>
<text x="199.3" y="102">15</text>
<text x="199.3" y="100.2">16</text>
<text x="55.8" y="107">3V3</text>
<text x="92.7" y="103.8">T10</text>
<text x="93.6" y="107.3">T9</text>
<text x="151.3" y="105.5">M16</text>
<text x="151.3" y="107.3">N15</text>
<text x="151.3" y="103.8">M15</text>
<text x="190.6" y="103.8">3</text>
<text x="190.6" y="105.5">4</text>
<text x="190.6" y="107.3">5</text>
<text x="199.3" y="107.3">12</text>
<text x="199.3" y="105.5">13</text>
<text x="199.3" y="103.8">14</text>
<text x="151.3" y="109.1">N16</text>
<text x="151.3" y="110.9">P15</text>
<text x="151.3" y="112.6">R14</text>
<text x="190.6" y="109.1">6</text>
<text x="190.6" y="110.9">7</text>
<text x="190.6" y="112.6">8</text>
<text x="199.3" y="112.6">9</text>
<text x="199.3" y="110.9">10</text>
<text x="199.3" y="109.1">11</text>
<text x="151.3" y="118">P13</text>
<text x="151.3" y="119.8">R13</text>
<text x="190.6" y="118">1</text>
<text x="190.6" y="119.8">2</text>
<text x="199.3" y="119.8">15</text>
<text x="199.3" y="118">16</text>
<text x="151.3" y="125.1">R12</text>
<text x="151.3" y="123.3">P12</text>
<text x="151.3" y="121.5">T13</text>
<text x="190.6" y="121.5">3</text>
<text x="190.6" y="123.3">4</text>
<text x="190.6" y="125.1">5</text>
<text x="199.3" y="125.1">12</text>
<text x="199.3" y="123.3">13</text>
<text x="199.3" y="121.5">14</text>
<text x="151.3" y="126.9">T12</text>
<text x="151.3" y="130.4">R11</text>
<text x="151.3" y="128.7">P11</text>
<text x="190.6" y="126.9">6</text>
<text x="190.6" y="128.7">7</text>
<text x="190.6" y="130.4">8</text>
<text x="199.3" y="130.4">9</text>
<text x="199.3" y="128.7">10</text>
<text x="199.3" y="126.9">11</text>
<text x="151.3" y="135.8">K2</text>
<text x="151.3" y="134">J3</text>
<text x="151.3" y="137.5">C15</text>
<text x="151.3" y="142.9">B13</text>
<text x="151.3" y="139.3">A13</text>
<text x="151.3" y="141.1">B14</text>
<text x="92.5" y="144.7">R10</text>
<text x="92.6" y="146.4">P10</text>
<text x="93.5" y="148.2">P8</text>
<text x="93.6" y="150">T8</text>
<text x="151.3" y="144.7">B12</text>
<text x="151.3" y="146.4">E15</text>
<text x="151.3" y="150">D15</text>
<text x="92.7" y="153.5">T11</text>
<text x="93.4" y="155.3">R8</text>
<text x="93.5" y="151.8">P9</text>
<text x="151.3" y="153.5">D16</text>
<text x="151.3" y="155.3">A12</text>
<text x="151.3" y="151.8">E14</text>
<text x="212.3" y="160.4">Title:</text>
<text x="217.6" y="160.2">C283xx 168 Pin DIMM Control Card</text>
<text x="212.3" y="163.9">Page Contents:</text>
<text x="231.8" y="163.9">MCU</text>
<text x="263.8" y="167.5">Revision:</text>
<text x="212.3" y="169.2">Size:B</text>
<text x="212.3" y="172.8">Date:</text>
<text x="224.7" y="172.8">Wednesday, February 04, 2009</text>
<text x="226.5" y="169.2">C283XX_B2H_CONTROLLERCARD_V1_1.DSN</text>
<text x="251.4" y="172.8">Sheet</text>
<text x="257.4" y="172.8">2</text>
<text x="260.3" y="172.8">of</text>
<text x="265.6" y="172.8">7</text>
<text x="266.8" y="169.2">1.1</text>
</g>
<g font-size="1.6" fill="#004080">
<text x="97.6" y="22.7">EXTADCCLK</text>
<text x="139.8" y="19.2">GPIO40/XA0</text>
<text x="139.8" y="21">GPIO41/XA1</text>
<text x="139.8" y="22.7">GPIO42/XA2</text>
<text x="97.6" y="24.5">EXTSOC1A</text>
<text x="97.6" y="26.3">EXTSOC1B</text>
<text x="97.6" y="28.1">EXTSOC2A</text>
<text x="97.6" y="29.8">EXTSOC2B</text>
<text x="139.8" y="24.5">GPIO43/XA3</text>
<text x="139.8" y="26.3">GPIO44/XA4</text>
<text x="139.8" y="28.1">GPIO45/XA5</text>
<text x="139.8" y="29.8">GPIO46/XA6</text>
<text x="97.6" y="31.6">EXTSOC3A</text>
<text x="97.6" y="33.4">EXTSOC3B</text>
<text x="139.8" y="31.6">GPIO47/XA7</text>
<text x="97.6" y="38.7">GPIO0/EPWM1A</text>
<text x="97.6" y="40.5">GPIO1/EPWM1B/ECAP6/MFSRB</text>
<text x="138.9" y="40.5">GPIO82/XA10</text>
<text x="139.8" y="37">GPIO80/XA8</text>
<text x="139.8" y="38.7">GPIO81/XA9</text>
<text x="97.6" y="42.3">GPIO2/EPWM2A</text>
<text x="97.6" y="44.1">GPIO3/EPWM2B/ECAP5/MCLKRB</text>
<text x="97.6" y="45.8">GPIO4/EPWM3A</text>
<text x="97.6" y="47.6">GPIO5/EPWM3B/MFSRA/ECAP1</text>
<text x="138.9" y="42.3">GPIO83/XA11</text>
<text x="138.9" y="44.1">GPIO84/XA12</text>
<text x="138.9" y="45.8">GPIO85/XA13</text>
<text x="138.9" y="47.6">GPIO86/XA14</text>
<text x="97.6" y="49.4">GPIO6/EPWM4A/EPWMSYNCI/EPWMSYNCO</text>
<text x="97.6" y="51.2">GPIO7/EPWM4B/MCLKRA/ECAP2</text>
<text x="97.6" y="53">GPIO8/EPWM5A/CANTXB/ADCSOCAOn</text>
<text x="138.9" y="49.4">GPIO87/XA15</text>
<text x="97.6" y="56.5">GPIO10/EPWM6A/CANRXB/ADCSOCBOn</text>
<text x="97.6" y="58.3">GPIO11/EPWM6B/SCIRXDB/ECAP4</text>
<text x="97.6" y="54.7">GPIO9/EPWM5B/SCITXDB/ECAP3</text>
<text x="131.9" y="58.3">GPIO30/CANRXA/XA18</text>
<text x="132" y="56.5">GPIO31/CANTXA/XA17</text>
<text x="138.9" y="54.7">GPIO39/XA16</text>
<text x="97.6" y="60.1">GPIO12/TZ1n/CANTXB/MDXB</text>
<text x="97.6" y="61.8">GPIO13/TZ2n/CANRXB/MDRB</text>
<text x="97.6" y="63.6">GPIO16/SPISIMOA/CANTXB/TZ5n</text>
<text x="97.6" y="65.4">GPIO17/SPISOMIA/CANRXB/TZ6n</text>
<text x="131.6" y="60.1">GPIO29/SCITXDA/XA19</text>
<text x="139.7" y="65.4">GPIO79/XD0</text>
<text x="97.6" y="69">GPIO18/SPICLKA/SCITXDB/CANRXA</text>
<text x="97.6" y="70.7">GPIO19/SPISTEA/SCIRXDB/CANTXA</text>
<text x="139.7" y="70.7">GPIO76/XD3</text>
<text x="139.7" y="69">GPIO77/XD2</text>
<text x="139.7" y="67.2">GPIO78/XD1</text>
<text x="97.6" y="72.5">GPIO20/EQEP1A/MDXA/CANTXB</text>
<text x="97.6" y="74.3">GPIO21/EQEP1B/MDRA/CANRXB</text>
<text x="97.6" y="76.1">GPIO22/EQEP1S/MCLKXA/SCITXDB</text>
<text x="97.6" y="77.9">GPIO23/EQEP1I/MFSXA/SCIRXDB</text>
<text x="139.7" y="77.9">GPIO72/XD7</text>
<text x="139.7" y="76.1">GPIO73/XD6</text>
<text x="139.7" y="74.3">GPIO74/XD5</text>
<text x="139.7" y="72.5">GPIO75/XD4</text>
<text x="97.6" y="79.6">GPIO24/ECAP1/EQEP2A/MDXB</text>
<text x="97.6" y="81.4">GPIO25/ECAP2/EQEP2B/MDRB</text>
<text x="97.6" y="83.2">GPIO26/ECAP3/EQEP2I/MCLKXB</text>
<text x="139.7" y="83.2">GPIO71/XD8</text>
<text x="97.6" y="85">GPIO27/ECAP4/EQEP2S/MFSXB</text>
<text x="97.6" y="88.5">GPIO32/SDAA/EPWMSYNCI /ADCSOCAOn</text>
<text x="138.9" y="88.5">GPIO68/XD11</text>
<text x="138.9" y="86.7">GPIO69/XD10</text>
<text x="139.7" y="85">GPIO70/XD9</text>
<text x="97.6" y="90.3">GPIO33/SCLA/EPWMSYNCO/ADCSOCBOn</text>
<text x="97.6" y="93.9">VSSK</text>
<text x="138.9" y="95.6">GPIO64/XD15</text>
<text x="138.9" y="93.9">GPIO65/XD14</text>
<text x="138.9" y="92.1">GPIO66/XD13</text>
<text x="138.9" y="90.3">GPIO67/XD12</text>
<text x="97.6" y="97.4">X1</text>
<text x="97.6" y="99.2">X2</text>
<text x="124" y="101">GPIO63/SCITXDC/XD16/EPWM9B</text>
<text x="97.6" y="104.5">XRSn</text>
<text x="123.8" y="102.7">GPIO62/SCIRXDC/XD17/EPWM9A</text>
<text x="124.3" y="106.3">GPIO60/MCLKRB/XD19/EPWM8A</text>
<text x="125.4" y="104.5">GPIO61/MFSRB/XD18/EPWM8B</text>
<text x="97.6" y="108.1">XRSIOn</text>
<text x="124.3" y="109.9">GPIO58/MCLKRA/XD21/EPWM7A</text>
<text x="124.8" y="113.4">GPIO56/SPICLKA/XD23/EQEP3S</text>
<text x="124.9" y="111.6">GPIO57/SPISTEA/XD22 /EQEP3I</text>
<text x="125.4" y="108.1">GPIO59/MFSRA/XD20/EPWM7B</text>
<text x="123.3" y="118.7">GPIO55/SPISOMIA/XD24 /EQEP3B</text>
<text x="123.8" y="120.5">GPIO54/SPISIMOA/XD25/EQEP3A</text>
<text x="124.7" y="125.9">GPIO51/EQEP1B/XD28/SPISTED</text>
<text x="131.5" y="124.1">GPIO52/EQEP1S /XD27</text>
<text x="132.6" y="122.3">GPIO53/EQEP1I/XD26</text>
<text x="124.7" y="127.6">GPIO50/EQEP1A/XD29/SPICLKD</text>
<text x="124.9" y="131.2">GPIO48/ECAP5/XD31/SPISIMOD</text>
<text x="124.9" y="129.4">GPIO49/ECAP6/XD30/SPISOMID</text>
<text x="117.7" y="136.5">GPIO15/TZ4n/XHOLDAn/SCIRXDB/MFSXB</text>
<text x="117.9" y="134.7">GPIO14/TZ3n/XHOLDn/SCITXDB/MCLKXB</text>
<text x="129.3" y="143.6">GPIO28/SCIRXDA/XZCS6n</text>
<text x="129.3" y="140.1">GPIO36/SCIRXDA/XZCS0n</text>
<text x="130.5" y="138.3">GPIO35/SCITXDA/XRNW</text>
<text x="130.6" y="141.9">GPIO34/ECAP1/XREADY</text>
<text x="97.6" y="147.2">EMU0</text>
<text x="97.6" y="145.4">EMU1</text>
<text x="97.6" y="149">TDO</text>
<text x="131.1" y="145.4">GPIO37/ECAP2/XZCS7n</text>
<text x="137.3" y="147.2">GPIO38/XWE0n</text>
<text x="97.6" y="154.3">TCK</text>
<text x="97.6" y="150.7">TDI</text>
<text x="97.6" y="152.5">TMS</text>
<text x="141.6" y="154.3">XCLKOUT</text>
<text x="143.6" y="152.5">XWE1n</text>
<text x="144.9" y="150.7">XRDn</text>
<text x="97.6" y="156.1">TRSTn</text>
<text x="143.4" y="156.1">XCLKIN</text>
</g>
<g font-size="1.3">
<text x="32.7" y="5.5">5</text>
<text x="86" y="5.5">4</text>
<text x="139.4" y="5.5">3</text>
<text x="192.7" y="5.5">2</text>
<text x="246" y="5.5">1</text>
<text x="4.7" y="28.2">D</text>
<text x="273.2" y="28.2">D</text>
<text x="4.7" y="70.4">C</text>
<text x="273.2" y="70.4">C</text>
<text x="4.7" y="112.7">B</text>
<text x="273.2" y="112.7">B</text>
<text x="4.7" y="154.9">A</text>
<text x="273.2" y="154.9">A</text>
<text x="32.7" y="176.2">5</text>
<text x="86" y="176.2">4</text>
<text x="139.4" y="176.2">3</text>
<text x="192.7" y="176.2">2</text>
<text x="246" y="176.2">1</text>
</g>
</svg>
